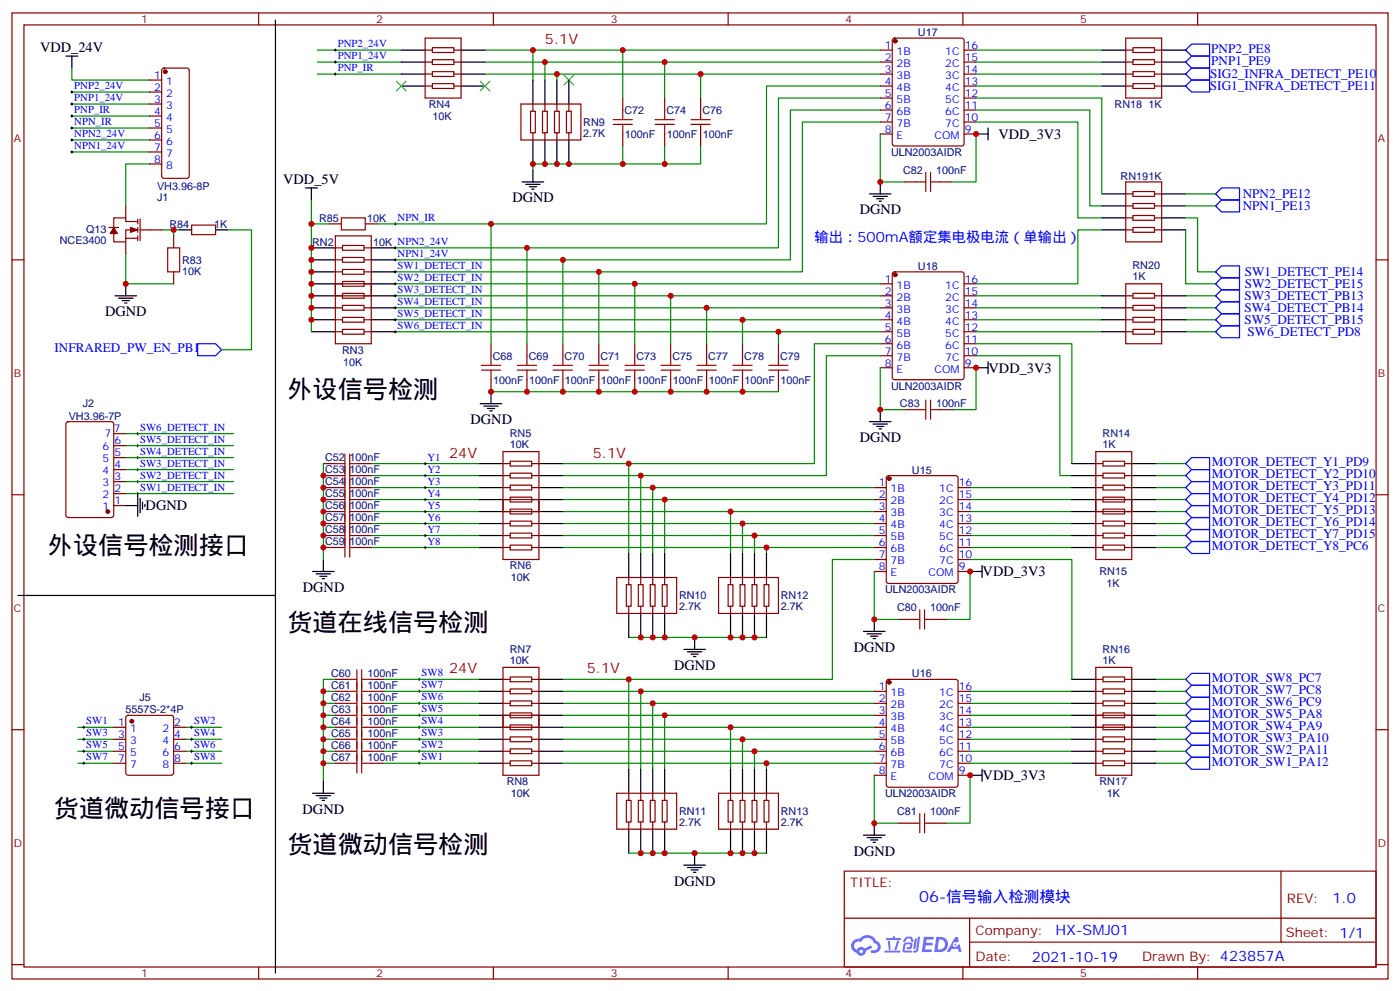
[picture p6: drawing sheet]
<svg xmlns="http://www.w3.org/2000/svg" width="412mm" height="292mm" viewBox="0 0 412 292" stroke-linecap="round" stroke-linejoin="round" font-family="sans-serif">
<g fill="none" stroke="#870000" stroke-width=".35">
<path d="M3.5 3.8h405.4v284.3h-405.4zM7.1 7.3h398.2v277.3h-398.2zM76.2 3.8v3.5M145.3 3.8v3.5M214.5 3.8v3.5M283.6 3.8v3.5M352.8 3.8v3.5M3.5 76.5h3.6M405.3 76.5h3.6M3.5 145.6h3.6M405.3 145.6h3.6M3.5 214.8h3.6"/>
<path d="M405.3 214.8h3.6M248.7 256.4h156.6v28.2h-156.6zM377.3 256.4v20.9M248.7 270.2h156.5M285.6 277.3h119.6M285.6 270.2v14.2M3.5 283.9h3.6M76.2 284.6v3.5M145.3 284.6v3.5M214.5 284.6v3.5M283.6 284.6v3.5M352.8 284.6v3.5"/>
<path d="M405.3 283.9h3.6"/>
</g>
<g fill="#5487ff">
<path d="M272.1 275.7h2.6l.3 .2-.1 .6h-2l-.1 1h1.6l.4 .4-.4 .4h-1.7l-.2 1.1 1.8 .1 .3 .3-.2 .4h-2.9z"/>
<path d="M281.4 275.8h.7l.4 1.3-.7 .3a.74 .74 0 0 0-1.1 .3 .74 .74 0 0 0 .5 1.1 .74 .74 0 0 0 .9-.7l.5-.3 .7 2.4h-.9l-.2-1h-1.9l-.5 1h-.9z"/>
<path d="M269.5 276.2h.6l-.4 2.9a.31 .31 0 0 1-.3 .3 .31 .31 0 0 1-.3-.3z"/>
<path d="M270.4 275.7h.6l-.5 4a.89 .89 0 0 1-.7 .7 .89 .89 0 0 1-.9-.3l1-.5z"/>
<path d="M266.8 275.9l.6-.2 1.2 .1 .5 1.3-.6 .1-.4-.9-1 .1a.95 .95 0 0 1-1 .8l-.1-.2z"/>
<path d="M266.4 277.6l1.8-.2a1.04 1.04 0 0 1 .6 1.1 1.04 1.04 0 0 1-.8 .9h-.7a.29 .29 0 0 1-.3-.4 .29 .29 0 0 1 .3-.2h.7l.2-.8h-1.4l-.4 1.8h1.9a.29 .29 0 0 1 .3 .3 .29 .29 0 0 1-.3 .3h-2l-.4-.3 .2-2.1z"/>
<path d="M260.5 279.8h4.4a.3 .3 0 0 1 .3 .3 .3 .3 0 0 1-.3 .3h-4.3z"/>
<path d="M264.3 276.9h.6l-.5 1.6a1.02 1.02 0 0 1-.7 1.2l-.2-.3z"/>
<path d="M261.5 276.9h.6l.3 2.4-.3 .3-.3-.2z"/>
<path d="M261.1 276.1h1.9l.2-.5h.5l-.1 .5h1.5a.29 .29 0 0 1 .3 .3 .29 .29 0 0 1-.3 .3h-3.9z"/>
<path d="M275.8 275.7l-.6 4.5h1.4a2.27 2.27 0 0 0 2.7-2.3 2.27 2.27 0 0 0-2.7-2.2zM276.6 276.5a1.5 1.5 0 0 1 1.8 1.6 1.5 1.5 0 0 1-1.9 1.3h-.3z"/>
<path d="M251.4 276.9a2.09 2.09 0 0 0 1 3.5 1.37 1.37 0 0 0 1.5 .9 1.37 1.37 0 0 0 1.1-1.4l2-1-.5-.7-1.8 1a1.4 1.4 0 0 0-2.3 .4 1.32 1.32 0 0 1-.6-1.9 1.32 1.32 0 0 1 1.9-.4 2.02 2.02 0 0 1 2-1.3 2.02 2.02 0 0 1 1.8 1.6 1.09 1.09 0 0 1 1.1 1.4 1.09 1.09 0 0 1-1.6 .7 .41 .41 0 0 0-.5 .3 .41 .41 0 0 0 .4 .5 1.89 1.89 0 0 0 2.4-1.2 1.89 1.89 0 0 0-1.2-2.4 2.98 2.98 0 0 0-5-.6l-1 .1zM253.2 280a.52 .52 0 0 1 1 0 .52 .52 0 0 1-1 0z"/>
<circle cx="281.4" cy="278" r=".28"/>
</g>
<g fill="none" stroke="#00f" stroke-width=".35">
<path d="M349.2 14.7l1.8-1.7h5.3v3.5h-5.3zM349.2 18.3l1.8-1.8h5.3v3.5h-5.3zM349.2 21.8l1.8-1.8h5.3v3.6h-5.3zM349.2 25.3l1.8-1.7h5.3v3.5h-5.3zM358.1 57.1l1.7-1.8h5.3v3.5h-5.3zM358.1 60.6l1.7-1.8h5.3v3.6h-5.3zM358.1 80l1.7-1.8h5.3v3.6h-5.3zM358.1 83.5l1.7-1.7h5.3v3.5h-5.3zM358.1 87.1l1.7-1.8h5.3v3.5h-5.3zM358.1 90.6l1.7-1.8h5.3v3.6h-5.3zM358.1 94.1l1.7-1.7h5.3v3.5h-5.3zM358.1 97.6l1.7-1.7h5.3v3.5h-5.3z"/>
<path d="M58.2 101.2h5.3l1.8 1.7-1.8 1.8h-5.3zM349.2 136.5l1.8-1.8h5.3v3.5h-5.3zM349.2 140l1.8-1.8h5.3v3.5h-5.3zM349.2 143.5l1.8-1.8h5.3v3.6h-5.3zM349.2 147l1.8-1.7h5.3v3.5h-5.3zM349.2 150.6l1.8-1.8h5.3v3.5h-5.3zM349.2 154.1l1.8-1.8h5.3v3.6h-5.3zM349.2 157.6l1.8-1.7h5.3v3.5h-5.3zM349.2 161.1l1.8-1.7h5.3v3.5h-5.3zM349.2 200l1.8-1.8h5.3v3.5h-5.3zM349.2 217.6l1.8-1.8h5.3v3.6h-5.3zM349.2 214.1l1.8-1.8h5.3v3.5h-5.3z"/>
<path d="M349.2 210.5l1.8-1.7h5.3v3.5h-5.3zM349.2 207l1.8-1.8h5.3v3.6h-5.3zM349.2 203.5l1.8-1.8h5.3v3.5h-5.3zM349.2 224.6l1.8-1.7h5.3v3.5h-5.3zM349.2 221.1l1.8-1.7h5.3v3.5h-5.3z"/>
</g>
<g fill="none" stroke="#008700" stroke-width=".35">
<path d="M93.5 18.3h24.7M93.5 14.7h24.7M142.9 18.3h116.4M142.9 14.7h116.4M157 14.7v8.9M160.5 18.3v5.3M183.4 14.7v14.2M195.8 18.3v10.6M287.5 18.3h37.1M287.5 14.7h37.1M21.2 20v3.6h22.9M21.2 30.6h22.9"/>
<path d="M21.2 27.1h22.9M21.2 34.1h22.9M21.2 37.7h22.9M93.5 21.8h24.7M142.9 21.8h116.4M164 21.8v1.8M206.4 21.8v7.1M259.3 39.4v14.2h7M259.3 35.9h-22.9v44.1h-120M259.3 32.4h-26.5v44.1h-116.4M259.3 28.9h-30v44.1h-112.9M259.3 25.3h-33.5v40.6h-114.7"/>
<path d="M287.5 39.4v14.2h-7M287.5 32.4h33.5v28.2h3.6M287.5 35.9h30v28.2h7.1M287.5 28.9h37.1v28.2M287.5 25.3h37.1M287.5 21.8h37.1M21.2 44.7h22.9M21.2 41.2h22.9M44.1 48.3h-7.1v12.3M91.7 58.8v38.8M183.4 43v5.3h-26.4v1.7M195.8 43v5.3h-12.4"/>
<path d="M206.4 43v5.3h-10.6M349.2 57.1h8.9M37 74.7v8.8h14.2M47.6 67.7h5.3M51.2 67.7v1.7M67 67.7h7.1v35.2h-8.8M91.7 65.9h5.3M144.6 65.9v35.3M155.2 73v28.2M165.8 76.5v24.7M324.6 67.7h-7.1v15.8h-30M349.2 67.7v15.8h8.9"/>
<path d="M349.2 64.1h3.6v15.9h5.3M349.2 60.6h8.9M116.4 87.1h142.9M116.4 90.6h142.9M116.4 94.1h142.9M116.4 97.6h142.9M116.4 83.5h142.9M176.4 80v21.2M187 83.5v17.7M197.6 87.1v14.1M208.1 90.6v10.6M218.7 94.1v7.1"/>
<path d="M229.3 97.6v3.6M287.5 87.1h37.1M287.5 90.6h37.1M287.5 94.1h37.1M287.5 97.6h37.1M349.2 87.1h8.9M349.2 90.6h8.9M349.2 94.1h8.9M349.2 97.6h8.9M144.6 115.3h84.7M259.3 108.2v12.4h7M259.3 104.7h-15.9v35.3h-77.6"/>
<path d="M259.3 101.2h-19.4v35.3h-74.1M287.5 108.2v12.4h-7M287.5 101.2h28.2v35.3M287.5 104.7h24.7v35.3h3.5M37 127.6h31.8M37 131.2h31.8M37 134.7h31.8M37 138.2h31.8M95.2 136.5v28.2M109.4 136.5h31.7M109.4 140h31.7M185.2 136.5v26.4"/>
<path d="M188.7 140v22.9M340.4 136.5h8.8M340.4 140h8.8M37 141.7h31.8M37 145.3h31.8M109.4 157.6h31.7M109.4 154.1h31.7M109.4 150.6h31.7M109.4 147h31.7M109.4 143.5h31.7M165.8 157.6h91.7M165.8 154.1h91.7"/>
<path d="M165.8 150.6h91.7M165.8 147h91.7M165.8 143.5h91.7M192.3 143.5v19.4M195.8 147v15.9M215.2 150.6v12.3M218.7 154.1v8.8M222.2 157.6v5.3M285.8 157.6h29.9M285.8 154.1h29.9M285.8 150.6h29.9M285.8 147h29.9"/>
<path d="M285.8 143.5h29.9M340.4 157.6h8.8M340.4 154.1h8.8M340.4 150.6h8.8M340.4 147h8.8M340.4 143.5h8.8M109.4 161.1h31.7M165.8 161.1h91.7M225.8 161.1v1.8M257.5 168.2v14.1h7.1M257.5 164.7h-12.3v35.3h-79.4M285.8 168.2v14.1h-7.1"/>
<path d="M285.8 164.7h29.9v35.3M285.8 161.1h29.9M340.4 161.1h8.8M98.8 200h-3.6v3.5M112.9 200h28.2M185.2 200v26.4M185.2 187.6h40.6M340.4 200h8.8M22.9 214.1h10.6M22.9 217.6h10.6M54.7 214.1h10.6M54.7 217.6h10.6"/>
<path d="M98.8 203.5h-3.6v3.5M98.8 207h-3.6v3.5M98.8 210.5h-3.6v3.6M98.8 214.1h-3.6v3.5M98.8 217.6h-3.6v3.5M112.9 214.1h28.2M112.9 217.6h28.2M112.9 210.5h28.2M112.9 207h28.2M112.9 203.5h28.2M165.8 214.1h91.7M165.8 217.6h91.7"/>
<path d="M165.8 210.5h91.7M165.8 207h91.7M165.8 203.5h91.7M188.7 203.5v22.9M192.3 207v19.4M195.8 210.5v15.9M215.2 214.1v12.3M218.7 217.6v8.8M285.8 214.1h29.9M285.8 217.6h29.9M285.8 210.5h29.9M285.8 207h29.9"/>
<path d="M285.8 203.5h29.9M340.4 214.1h8.8M340.4 217.6h8.8M340.4 210.5h8.8M340.4 207h8.8M340.4 203.5h8.8M22.9 221.1h10.6M22.9 224.6h10.6M54.7 221.1h10.6M54.7 224.6h10.6M98.8 221.1h-3.6v3.5M98.8 224.6h-3.6v5.3"/>
<path d="M112.9 221.1h28.2M112.9 224.6h28.2M165.8 221.1h91.7M165.8 224.6h91.7M222.2 221.1v5.3M225.8 224.6v1.8M257.5 228.2v14.1h7.1M285.8 228.2v14.1h-7.1M285.8 221.1h29.9M285.8 224.6h29.9M340.4 221.1h8.8M340.4 224.6h8.8"/>
<path d="M185.2 251.1h40.6"/>
</g>
<g fill="none" stroke="#000" stroke-width=".35">
<path d="M19.4 16.5h3.5M21.2 16.5v3.5M81.1 5.9v169.4h-75.8M118.2 18.3h7M118.2 14.7h7M135.8 18.3h7.1M135.8 14.7h7.1M324.6 18.3h7M324.6 14.7h7M342.2 18.3h7M342.2 14.7h7M118.2 25.3h7"/>
<path d="M118.2 21.8h7M135.8 25.3h7.1M135.8 21.8h7.1M157 23.6v7M160.5 23.6v7M164 23.6v7M167.6 23.6v7M287.5 39.4h3.5M291 37.7v3.5M324.6 25.3h7M324.6 21.8h7M342.2 25.3h7"/>
<path d="M342.2 21.8h7M90 55.3h3.5M91.7 55.3v3.5M153.8 53.6h6.4M154.9 54.3h4.2M155.9 55h2.1M156.6 55.7h.7M157 41.2v7.1M157 50v3.6M160.5 41.2v7.1M164 41.2v7.1M167.6 41.2v7.1"/>
<path d="M256.1 57.1h6.4M257.2 57.8h4.2M258.2 58.5h2.1M258.9 59.2h.7M259.3 53.6v3.5M324.6 57.1h7M342.2 57.1h7M52.9 67.7h3.5M63.5 67.7h3.5M91.7 76.5h7.1M91.7 73h7.1M109.4 76.5h7"/>
<path d="M109.4 73h7M324.6 67.7h7M324.6 64.1h7M324.6 60.6h7M342.2 67.7h7M342.2 64.1h7M342.2 60.6h7M33.9 87.1h6.3M34.9 87.8h4.3M36 88.5h2.1M36.7 89.2h.7M37 83.5v3.6"/>
<path d="M91.7 87.1h7.1M91.7 97.6h7.1M91.7 94.1h7.1M91.7 90.6h7.1M91.7 83.5h7.1M91.7 80h7.1M109.4 87.1h7M109.4 97.6h7M109.4 94.1h7M109.4 90.6h7M109.4 83.5h7M109.4 80h7"/>
<path d="M324.6 87.1h7M324.6 97.6h7M324.6 94.1h7M324.6 90.6h7M342.2 87.1h7M342.2 97.6h7M342.2 94.1h7M342.2 90.6h7M141.5 118.8h6.3M142.5 119.5h4.3M144.6 115.3v3.5M287.5 108.2h3.5"/>
<path d="M291 106.5v3.5M141.1 140h7.1M141.1 136.5h7.1M143.6 120.2h2.1M144.3 120.9h.7M158.7 140h7.1M158.7 136.5h7.1M256.1 124.1h6.4M257.2 124.8h4.2M258.2 125.5h2.1M258.9 126.2h.7M259.3 120.6v3.5"/>
<path d="M315.7 140h7.1M315.7 136.5h7.1M333.4 140h7M333.4 136.5h7M37 148.8h3.6M40.6 145.6v6.4M41.3 146.7v4.2M42 147.7v2.2M42.7 148.4v.8M141.1 157.6h7.1M141.1 154.1h7.1M141.1 150.6h7.1"/>
<path d="M141.1 147h7.1M141.1 143.5h7.1M158.7 157.6h7.1M158.7 154.1h7.1M158.7 150.6h7.1M158.7 147h7.1M158.7 143.5h7.1M315.7 157.6h7.1M315.7 154.1h7.1M315.7 150.6h7.1M315.7 147h7.1M315.7 143.5h7.1"/>
<path d="M333.4 157.6h7M333.4 154.1h7M333.4 150.6h7M333.4 147h7M333.4 143.5h7M81.1 175.3v111.1M92.1 168.2h6.3M93.1 168.9h4.3M94.2 169.6h2.1M94.9 170.3h.7M95.2 164.7v3.5M141.1 161.1h7.1"/>
<path d="M158.7 161.1h7.1M185.2 162.9v7.1M188.7 162.9v7.1M192.3 162.9v7.1M195.8 162.9v7.1M215.2 162.9v7.1M218.7 162.9v7.1M222.2 162.9v7.1M225.8 162.9v7.1M285.8 168.2h3.5M289.3 166.4v3.6M315.7 161.1h7.1"/>
<path d="M333.4 161.1h7M141.1 200h7.1M158.7 200h7.1M185.2 180.6v7M188.7 180.6v7M192.3 180.6v7M195.8 180.6v7M201.4 191.1h6.4M202.5 191.8h4.2M203.6 192.5h2.1M204.3 193.3h.7M204.6 187.6v3.5"/>
<path d="M215.2 180.6v7M218.7 180.6v7M222.2 180.6v7M225.8 180.6v7M254.4 185.8h6.3M255.4 186.5h4.2M256.5 187.3h2.1M257.2 188h.7M257.5 182.3v3.5M315.7 200h7.1M333.4 200h7M141.1 217.6h7.1"/>
<path d="M141.1 214.1h7.1M141.1 210.5h7.1M141.1 207h7.1M141.1 203.5h7.1M158.7 217.6h7.1M158.7 214.1h7.1M158.7 210.5h7.1M158.7 207h7.1M158.7 203.5h7.1M315.7 217.6h7.1M315.7 214.1h7.1M315.7 210.5h7.1"/>
<path d="M315.7 207h7.1M315.7 203.5h7.1M333.4 217.6h7M333.4 214.1h7M333.4 210.5h7M333.4 207h7M333.4 203.5h7M92.1 233.5h6.3M93.1 234.2h4.3M94.2 234.9h2.1M94.9 235.6h.7M95.2 229.9v3.6"/>
<path d="M141.1 224.6h7.1M141.1 221.1h7.1M158.7 224.6h7.1M158.7 221.1h7.1M185.2 226.4v7.1M188.7 226.4v7.1M192.3 226.4v7.1M195.8 226.4v7.1M215.2 226.4v7.1M218.7 226.4v7.1M222.2 226.4v7.1M225.8 226.4v7.1"/>
<path d="M285.8 228.2h3.5M289.3 226.4v3.5M315.7 224.6h7.1M315.7 221.1h7.1M333.4 224.6h7M333.4 221.1h7M185.2 244.1v7M188.7 244.1v7M192.3 244.1v7M195.8 244.1v7M201.4 254.6h6.4M202.5 255.3h4.2"/>
<path d="M203.6 256h2.1M204.3 256.8h.7M204.6 251.1v3.5M215.2 244.1v7M218.7 244.1v7M222.2 244.1v7M225.8 244.1v7M254.4 245.8h6.3M255.4 246.5h4.2M256.5 247.2h2.1M257.2 247.9h.7M257.5 242.3v3.5"/>
</g>
<g fill="#870000" stroke="#870000" stroke-width=".35">
<path d="M38.5 67l2.1 .7-2.1 .7z"/>
<path d="M33.5 67l1.1 1.7h-2.1z"/>
<circle cx="38.8" cy="212.3" r=".53"/>
<circle cx="263.7" cy="80.9" r=".53"/>
<circle cx="31.7" cy="150.6" r=".53"/>
<circle cx="261.9" cy="200.8" r=".53"/>
<circle cx="261.9" cy="140.9" r=".53"/>
<circle cx="263.7" cy="12.1" r=".53"/>
<circle cx="48.7" cy="21.1" r=".53"/>
</g>
<g fill="none" stroke="#870000" stroke-width=".35">
<path d="M125.2 14.7h2.2M125.2 18.3h2.2M125.2 11.2h10.6v17.7h-10.6zM127.4 17.6h6.3v1.4h-6.3zM127.4 14h6.3v1.5h-6.3zM133.7 14.7h2.1M133.7 18.3h2.1M259.3 14.7h3.5M259.3 18.3h3.5M263.1 11.4l.4-.2h19.8l.6 .4 .1 30.7-.5 .6-20 .1-.6-.5-.1-30.6zM284 14.7h3.5M284 18.3h3.5"/>
<path d="M331.6 14.7h2.1M331.6 18.3h2.1M331.6 11.2h10.6v17.7h-10.6zM333.7 17.6h6.4v1.4h-6.4zM333.7 14h6.4v1.5h-6.4zM340.1 14.7h2.1M340.1 18.3h2.1M44.1 23.6h3.5M44.1 27.1h3.5M44.1 30.6h3.5M44.1 34.1h3.5M44.1 37.7h3.5"/>
<path d="M47.9 20.2l.4-.2h6.7l.7 .5v31.3l-.2 .5-.5 .2h-6.7l-.5-.2-.2-.5v-31.1zM125.2 21.8h2.2M125.2 25.3h2.2M127.4 24.6h6.3v1.4h-6.3zM127.4 21.1h6.3v1.4h-6.3zM133.7 21.8h2.1M133.7 25.3h2.1M153.5 30.6h17.6v10.6h-17.6zM156.3 32.7h1.4v6.4h-1.4zM157 30.6v2.1M157 39.1v2.1M159.8 32.7h1.4v6.4h-1.4z"/>
<path d="M160.5 30.6v2.1M160.5 39.1v2.1M163.3 32.7h1.4v6.4h-1.4zM164 30.6v2.1M164 39.1v2.1M166.9 32.7h1.4v6.4h-1.4zM167.6 30.6v2.1M167.6 39.1v2.1M183.4 28.9v3.5M183.4 39.4v3.6M195.8 28.9v3.5M195.8 39.4v3.6"/>
<path d="M206.4 28.9v3.5M206.4 39.4v3.6M259.3 21.8h3.5M259.3 25.3h3.5M259.3 28.9h3.5M259.3 32.4h3.5M259.3 35.9h3.5M259.3 39.4h3.5M284 21.8h3.5M284 25.3h3.5M284 28.9h3.5M284 32.4h3.5"/>
<path d="M284 35.9h3.5M284 39.4h3.5M331.6 21.8h2.1M331.6 25.3h2.1M333.7 24.6h6.4v1.4h-6.4zM333.7 21.1h6.4v1.4h-6.4zM340.1 21.8h2.1M340.1 25.3h2.1M44.1 41.2h3.5M44.1 44.7h3.5M44.1 48.3h3.5M266.3 53.6h3.6"/>
<path d="M276.9 53.6h3.6M331.6 53.6h10.6v17.6h-10.6zM331.6 57.1h2.1M333.7 59.9h6.4v1.4h-6.4zM333.7 56.4h6.4v1.4h-6.4zM340.1 57.1h2.1M32.1 67h2.8M37 70.1h3.6M37 60.6v3.5M37 71.2v3.5M40.6 65.2h-3.6v-1.1h-3.5v2.9M40.6 67.7h-3.6v3.5h-3.5v-2.5"/>
<path d="M40.6 64.5v1.4M40.6 67v1.4M40.6 69.4v1.4M41.3 64.5v6.3M41.3 67.7h6.3M51.2 69.4v3.6M56.4 66.3h7.1v2.8h-7.1zM97 65.9h3.5M98.8 69.4h10.6v31.8h-10.6zM98.8 73h2.1M98.8 76.5h2.1M100.9 79.3h6.3v1.4h-6.3z"/>
<path d="M100.9 75.8h6.3v1.4h-6.3zM100.9 72.2h6.3v1.5h-6.3zM107.2 73h2.2M107.2 76.5h2.2M107.6 65.9h3.5M331.6 67.7h2.1M331.6 60.6h2.1M331.6 64.1h2.1M333.7 67h6.4v1.4h-6.4zM333.7 63.4h6.4v1.4h-6.4zM340.1 67.7h2.1M340.1 60.6h2.1"/>
<path d="M340.1 64.1h2.1M51.2 80v3.5M98.8 83.5h10.6M98.8 87.1h10.6M98.8 90.6h2.1M98.8 94.1h2.1M98.8 97.6h2.1M98.8 80h2.1M100.9 96.9h6.3v1.5h-6.3zM100.9 93.4h6.3v1.4h-6.3zM100.9 89.9h6.3v1.4h-6.3zM100.9 86.4h6.3v1.4h-6.3z"/>
<path d="M100.9 82.8h6.3v1.4h-6.3zM107.2 90.6h2.2M107.2 94.1h2.2M107.2 97.6h2.2M107.2 80h2.2M259.3 83.5h3.5M259.3 87.1h3.5M259.3 90.6h3.5M259.3 94.1h3.5M259.3 97.6h3.5M263.1 80.2l.4-.2h19.8l.6 .4 .1 30.7-.5 .6-20 .1-.6-.5-.1-30.6zM284 83.5h3.5"/>
<path d="M284 87.1h3.5M284 90.6h3.5M284 94.1h3.5M284 97.6h3.5M331.6 83.5h10.6v17.7h-10.6zM331.6 87.1h2.1M331.6 90.6h2.1M331.6 94.1h2.1M331.6 97.6h2.1M333.7 96.9h6.4v1.5h-6.4zM333.7 93.4h6.4v1.4h-6.4zM333.7 89.9h6.4v1.4h-6.4z"/>
<path d="M333.7 86.4h6.4v1.4h-6.4zM340.1 87.1h2.1M340.1 90.6h2.1M340.1 94.1h2.1M340.1 97.6h2.1M144.6 101.2v3.5M144.6 111.8v3.5M155.2 101.2v3.5M155.2 111.8v3.5M165.8 101.2v3.5M165.8 111.8v3.5M176.4 101.2v3.5"/>
<path d="M176.4 111.8v3.5M187 101.2v3.5M187 111.8v3.5M197.6 101.2v3.5M197.6 111.8v3.5M208.1 101.2v3.5M208.1 111.8v3.5M218.7 101.2v3.5M218.7 111.8v3.5M229.3 101.2v3.5M229.3 111.8v3.5M259.3 101.2h3.5"/>
<path d="M259.3 104.7h3.5M259.3 108.2h3.5M284 101.2h3.5M284 104.7h3.5M284 108.2h3.5M19.6 124.3l.5-.2h12.7l.7 .4v27.1l-.4 .7h-13l-.6-.4-.1-27.1zM33.5 138.2h3.5M33.5 134.7h3.5M33.5 131.2h3.5M33.5 127.6h3.5M95.2 136.5h3.6M95.2 140h3.6"/>
<path d="M105.8 136.5h3.6M105.8 140h3.6M148.2 132.9h10.5v31.8h-10.5zM148.2 136.5h2.1M148.2 140h2.1M150.3 139.3h6.3v1.4h-6.3zM150.3 135.7h6.3v1.5h-6.3zM156.6 136.5h2.1M156.6 140h2.1M266.3 120.6h3.6M276.9 120.6h3.6M322.8 132.9h10.6v31.8h-10.6z"/>
<path d="M322.8 136.5h2.1M322.8 140h2.1M324.9 139.3h6.4v1.4h-6.4zM324.9 135.7h6.4v1.5h-6.4zM331.3 136.5h2.1M331.3 140h2.1M33.5 148.8h3.5M33.5 145.3h3.5M33.5 141.7h3.5M95.2 143.5h3.6M95.2 147h3.6M95.2 150.6h3.6"/>
<path d="M95.2 154.1h3.6M95.2 157.6h3.6M105.8 143.5h3.6M105.8 147h3.6M105.8 150.6h3.6M105.8 154.1h3.6M105.8 157.6h3.6M148.2 143.5h2.1M148.2 147h10.5M148.2 150.6h10.5M148.2 154.1h2.1M148.2 157.6h2.1"/>
<path d="M150.3 156.9h6.3v1.4h-6.3zM150.3 153.4h6.3v1.4h-6.3zM150.3 149.9h6.3v1.4h-6.3zM150.3 146.3h6.3v1.4h-6.3zM150.3 142.8h6.3v1.4h-6.3zM156.6 143.5h2.1M156.6 154.1h2.1M156.6 157.6h2.1M257.5 143.5h3.6M257.5 147h3.6M257.5 150.6h3.6M257.5 154.1h3.6"/>
<path d="M257.5 157.6h3.6M261.3 140.2l.5-.2h19.7l.7 .4v30.6l-.4 .7h-20l-.7-.4v-30.6zM282.2 143.5h3.6M282.2 147h3.6M282.2 150.6h3.6M282.2 154.1h3.6M282.2 157.6h3.6M322.8 143.5h2.1M322.8 147h10.6M322.8 150.6h10.6M322.8 154.1h2.1M322.8 157.6h2.1"/>
<path d="M324.9 156.9h6.4v1.4h-6.4zM324.9 153.4h6.4v1.4h-6.4zM324.9 149.9h6.4v1.4h-6.4zM324.9 146.3h6.4v1.4h-6.4zM324.9 142.8h6.4v1.4h-6.4zM331.3 143.5h2.1M331.3 154.1h2.1M331.3 157.6h2.1M95.2 161.1h3.6M105.8 161.1h3.6M148.2 161.1h2.1M150.3 160.4h6.3v1.5h-6.3z"/>
<path d="M156.6 161.1h2.1M181.7 170h17.6v10.6h-17.6zM184.5 172.1h1.4v6.3h-1.4zM185.2 170v2.1M185.2 178.4v2.2M188 172.1h1.4v6.3h-1.4zM188.7 170v2.1M188.7 178.4v2.2M191.6 172.1h1.4v6.3h-1.4zM192.3 170v2.1M192.3 178.4v2.2M195.1 172.1h1.4v6.3h-1.4z"/>
<path d="M195.8 170v2.1M195.8 178.4v2.2M211.7 170h17.6v10.6h-17.6zM214.5 172.1h1.4v6.3h-1.4zM215.2 170v2.1M215.2 178.4v2.2M218 172.1h1.4v6.3h-1.4zM218.7 170v2.1M218.7 178.4v2.2M221.5 172.1h1.5v6.3h-1.5zM222.2 170v2.1M222.2 178.4v2.2"/>
<path d="M225.1 172.1h1.4v6.3h-1.4zM225.8 170v2.1M225.8 178.4v2.2M257.5 161.1h3.6M257.5 164.7h3.6M257.5 168.2h3.6M282.2 161.1h3.6M282.2 164.7h3.6M282.2 168.2h3.6M322.8 161.1h2.1M324.9 160.4h6.4v1.5h-6.4zM331.3 161.1h2.1"/>
<path d="M98.8 200h3.5M109.4 200h3.5M148.2 196.4h10.5v31.8h-10.5zM148.2 200h2.1M150.3 199.2h6.3v1.5h-6.3zM156.6 200h2.1M264.6 182.3h3.5M275.2 182.3h3.5M322.8 196.4h10.6v31.8h-10.6zM322.8 200h2.1M324.9 199.2h6.4v1.5h-6.4zM331.3 200h2.1"/>
<path d="M33.5 214.1h3.5M33.5 217.6h3.5M37.3 210.7l.4-.2h12.7l.5 .2 .3 .5v16.3l-.3 .5-.5 .2h-12.7l-.5-.3-.2-.4v-16.3zM51.2 214.1h3.5M51.2 217.6h3.5M98.8 214.1h3.5M98.8 217.6h3.5M98.8 203.5h3.5M98.8 207h3.5M98.8 210.5h3.5M109.4 214.1h3.5M109.4 217.6h3.5"/>
<path d="M109.4 203.5h3.5M109.4 207h3.5M109.4 210.5h3.5M148.2 214.1h10.5M148.2 217.6h2.1M148.2 203.5h2.1M148.2 207h2.1M148.2 210.5h10.5M150.3 216.9h6.3v1.4h-6.3zM150.3 213.4h6.3v1.4h-6.3zM150.3 209.8h6.3v1.4h-6.3zM150.3 206.3h6.3v1.4h-6.3z"/>
<path d="M150.3 202.8h6.3v1.4h-6.3zM156.6 217.6h2.1M156.6 203.5h2.1M156.6 207h2.1M257.5 214.1h3.6M257.5 217.6h3.6M257.5 203.5h3.6M257.5 207h3.6M257.5 210.5h3.6M261.3 200.2l.5-.2h19.7l.7 .4v30.6l-.4 .6-20 .1-.7-.5v-30.5zM282.2 214.1h3.6M282.2 217.6h3.6"/>
<path d="M282.2 203.5h3.6M282.2 207h3.6M282.2 210.5h3.6M322.8 214.1h10.6M322.8 217.6h2.1M322.8 203.5h2.1M322.8 207h2.1M322.8 210.5h10.6M324.9 216.9h6.4v1.4h-6.4zM324.9 213.4h6.4v1.4h-6.4zM324.9 209.8h6.4v1.4h-6.4zM324.9 206.3h6.4v1.4h-6.4z"/>
<path d="M324.9 202.8h6.4v1.4h-6.4zM331.3 217.6h2.1M331.3 203.5h2.1M331.3 207h2.1M33.5 221.1h3.5M33.5 224.6h3.5M51.2 221.1h3.5M51.2 224.6h3.5M98.8 221.1h3.5M98.8 224.6h3.5M109.4 221.1h3.5M109.4 224.6h3.5"/>
<path d="M148.2 221.1h2.1M148.2 224.6h2.1M150.3 223.9h6.3v1.5h-6.3zM150.3 220.4h6.3v1.4h-6.3zM156.6 221.1h2.1M156.6 224.6h2.1M181.7 233.5h17.6v10.6h-17.6zM184.5 235.6h1.4v6.3h-1.4zM185.2 233.5v2.1M188 235.6h1.4v6.3h-1.4zM188.7 233.5v2.1M191.6 235.6h1.4v6.3h-1.4z"/>
<path d="M192.3 233.5v2.1M195.1 235.6h1.4v6.3h-1.4zM195.8 233.5v2.1M211.7 233.5h17.6v10.6h-17.6zM214.5 235.6h1.4v6.3h-1.4zM215.2 233.5v2.1M218 235.6h1.4v6.3h-1.4zM218.7 233.5v2.1M221.5 235.6h1.5v6.3h-1.5zM222.2 233.5v2.1M225.1 235.6h1.4v6.3h-1.4zM225.8 233.5v2.1"/>
<path d="M257.5 221.1h3.6M257.5 224.6h3.6M257.5 228.2h3.6M282.2 221.1h3.6M282.2 224.6h3.6M282.2 228.2h3.6M322.8 221.1h2.1M322.8 224.6h2.1M324.9 223.9h6.4v1.5h-6.4zM324.9 220.4h6.4v1.4h-6.4zM331.3 221.1h2.1M331.3 224.6h2.1"/>
<path d="M185.2 241.9v2.2M188.7 241.9v2.2M192.3 241.9v2.2M195.8 241.9v2.2M215.2 241.9v2.2M218.7 241.9v2.2M222.2 241.9v2.2M225.8 241.9v2.2M264.6 242.3h3.5M275.2 242.3h3.5"/>
</g>
<g fill="none" stroke="#000" stroke-width=".29">
<path d="M98.4 18.3h.7M98.4 14.7h.7M98.8 14.4v.7M98.8 17.9v.7M20.8 30.6h.7M20.8 27.1h.7M20.8 34.1h.7M20.8 37.7h.7M21.2 26.7v.7M21.2 30.3v.7M21.2 33.8v.7M21.2 37.3v.7"/>
<path d="M98.4 21.8h.7M98.8 21.4v.8M20.8 41.2h.7M20.8 44.7h.7M21.2 40.9v.7M21.2 44.4v.7M116.1 65.9h.7M116.1 76.5h.7M116.1 73h.7M116.4 65.5v.8M116.4 72.6v.7M116.4 76.1v.7"/>
<path d="M116.4 79.7v.7M116.1 80h.7M116.1 83.5h.7M116.1 87.1h.7M116.1 90.6h.7M116.1 94.1h.7M116.1 97.6h.7M116.4 83.2v.7M116.4 86.7v.7M116.4 90.2v.7M116.4 93.8v.7M116.4 97.3v.7"/>
<path d="M40.2 127.6h.7M40.2 131.2h.7M40.2 134.7h.7M40.2 138.2h.7M40.6 127.3v.7M40.6 130.8v.7M40.6 134.3v.7M40.6 137.9v.7M124.9 136.5h.7M124.9 140h.7M125.2 136.1v.7M125.2 139.6v.7"/>
<path d="M40.2 141.7h.7M40.2 145.3h.7M40.6 141.4v.7M40.6 144.9v.7M124.9 143.5h.7M124.9 147h.7M124.9 150.6h.7M124.9 154.1h.7M124.9 157.6h.7M125.2 143.2v.7M125.2 146.7v.7M125.2 150.2v.7"/>
<path d="M125.2 153.7v.7M125.2 157.3v.7M124.9 161.1h.7M125.2 160.8v.7M123.1 200h.7M123.5 199.6v.7M24.3 214.1h.7M24.3 217.6h.7M24.7 213.7v.7M24.7 217.2v.7M56.1 214.1h.7M56.1 217.6h.7"/>
<path d="M56.4 213.7v.7M56.4 217.2v.7M123.1 214.1h.7M123.1 217.6h.7M123.1 210.5h.7M123.1 207h.7M123.1 203.5h.7M123.5 203.1v.7M123.5 206.7v.7M123.5 210.2v.7M123.5 213.7v.7M123.5 217.2v.7"/>
<path d="M24.3 221.1h.7M24.3 224.6h.7M24.7 220.8v.7M24.7 224.3v.7M56.1 221.1h.7M56.1 224.6h.7M56.4 220.8v.7M56.4 224.3v.7M123.1 221.1h.7M123.1 224.6h.7M123.5 220.8v.7M123.5 224.3v.7"/>
</g>
<g fill="none" stroke="#a10000" stroke-width=".35">
<path d="M180.6 35.2h5.7M180.6 36.6h5.7M183.4 32.4v2.8M183.4 36.6v2.8M193 35.2h5.6M193 36.6h5.6M195.8 32.4v2.8M195.8 36.6v2.8M203.6 35.2h5.6M203.6 36.6h5.6M206.4 32.4v2.8M206.4 36.6v2.8"/>
<path d="M269.9 53.6h2.8M272.7 50.7v5.7M274.1 50.7v5.7M274.1 53.6h2.8M49.4 73h3.5v7h-3.5zM100.5 64.1h7.1v3.6h-7.1zM141.8 107.5h5.7M141.8 108.9h5.7M144.6 104.7v2.8M144.6 108.9v2.9M152.4 107.5h5.6M152.4 108.9h5.6"/>
<path d="M155.2 104.7v2.8M155.2 108.9v2.9M163 107.5h5.6M163 108.9h5.6M165.8 104.7v2.8M165.8 108.9v2.9M173.6 107.5h5.6M173.6 108.9h5.6M176.4 104.7v2.8M176.4 108.9v2.9M184.1 107.5h5.7M184.1 108.9h5.7"/>
<path d="M187 104.7v2.8M187 108.9v2.9M194.7 107.5h5.7M194.7 108.9h5.7M197.6 104.7v2.8M197.6 108.9v2.9M205.3 107.5h5.7M205.3 108.9h5.7M208.1 104.7v2.8M208.1 108.9v2.9M215.9 107.5h5.6M215.9 108.9h5.6"/>
<path d="M218.7 104.7v2.8M218.7 108.9v2.9M226.5 107.5h5.6M226.5 108.9h5.6M229.3 104.7v2.8M229.3 108.9v2.9M272.7 117.8v5.6M274.1 117.8v5.6M98.8 136.5h2.8M98.8 140h2.8M101.6 133.6v30.4M103 136.5h2.8"/>
<path d="M103 133.6v30.4M103 140h2.8M269.9 120.6h2.8M274.1 120.6h2.8M98.8 143.5h2.8M98.8 147h2.8M98.8 150.6h2.8M98.8 154.1h2.8M98.8 157.6h2.8M103 143.5h2.8M103 147h2.8M103 150.6h2.8"/>
<path d="M103 154.1h2.8M103 157.6h2.8M98.8 161.1h2.8M103 161.1h2.8M270.9 179.5v5.6M272.3 179.5v5.6M102.3 200h2.8M105.1 197.1v30.4M106.5 197.1v30.4M106.5 200h2.9M268.1 182.3h2.8M272.3 182.3h2.9"/>
<path d="M102.3 203.5h2.8M102.3 207h2.8M102.3 210.5h2.8M102.3 214.1h2.8M102.3 217.6h2.8M106.5 203.5h2.9M106.5 207h2.9M106.5 210.5h2.9M106.5 214.1h2.9M106.5 217.6h2.9M102.3 221.1h2.8M102.3 224.6h2.8"/>
<path d="M106.5 221.1h2.9M106.5 224.6h2.9M270.9 239.5v5.6M272.3 239.5v5.6M268.1 242.3h2.8M272.3 242.3h2.9"/>
</g>
<path d="M116.8 23.9l2.8 2.8M119.6 23.9l-2.8 2.8M141.5 23.9l2.8 2.8M144.3 23.9l-2.8 2.8M166.2 22.2l2.8 2.8M169 22.2l-2.8 2.8" fill="none" stroke="#3c3" stroke-width=".35"/>
<g fill="#c00">
<circle cx="51.2" cy="67.7" r=".88"/>
<circle cx="37" cy="83.5" r=".88"/>
<circle cx="287.5" cy="108.2" r=".88"/>
<circle cx="257.5" cy="242.3" r=".88"/>
<circle cx="285.8" cy="168.2" r=".88"/>
<circle cx="257.5" cy="182.3" r=".88"/>
<circle cx="285.8" cy="228.2" r=".88"/>
<circle cx="259.3" cy="120.6" r=".88"/>
<circle cx="287.5" cy="39.4" r=".88"/>
<circle cx="95.3" cy="203.5" r=".88"/>
<circle cx="95.3" cy="207" r=".88"/>
<circle cx="95.3" cy="210.5" r=".88"/>
<circle cx="95.3" cy="214.1" r=".88"/>
<circle cx="95.3" cy="217.6" r=".88"/>
<circle cx="95.3" cy="221.1" r=".88"/>
<circle cx="95.3" cy="224.6" r=".88"/>
<circle cx="91.7" cy="87.1" r=".88"/>
<circle cx="91.7" cy="90.6" r=".88"/>
<circle cx="91.7" cy="94.1" r=".88"/>
<circle cx="218.7" cy="94.1" r=".88"/>
<circle cx="208.1" cy="90.6" r=".88"/>
<circle cx="197.6" cy="87.1" r=".88"/>
<circle cx="176.4" cy="80" r=".88"/>
<circle cx="91.7" cy="65.9" r=".88"/>
<circle cx="197.6" cy="115.3" r=".88"/>
<circle cx="208.1" cy="115.3" r=".88"/>
<circle cx="218.7" cy="115.3" r=".88"/>
<circle cx="95.3" cy="140" r=".88"/>
<circle cx="95.3" cy="143.5" r=".88"/>
<circle cx="95.3" cy="147" r=".88"/>
<circle cx="95.3" cy="150.6" r=".88"/>
<circle cx="95.3" cy="154.1" r=".88"/>
<circle cx="95.3" cy="157.6" r=".88"/>
<circle cx="95.3" cy="161.1" r=".88"/>
<circle cx="91.7" cy="73" r=".88"/>
<circle cx="91.7" cy="76.5" r=".88"/>
<circle cx="91.7" cy="80" r=".88"/>
<circle cx="91.7" cy="83.5" r=".88"/>
<circle cx="187" cy="115.3" r=".88"/>
<circle cx="187" cy="83.5" r=".88"/>
<circle cx="229.3" cy="97.6" r=".88"/>
<circle cx="185.2" cy="136.5" r=".88"/>
<circle cx="188.7" cy="140" r=".88"/>
<circle cx="192.3" cy="143.5" r=".88"/>
<circle cx="195.8" cy="147" r=".88"/>
<circle cx="215.2" cy="150.6" r=".88"/>
<circle cx="218.7" cy="154.1" r=".88"/>
<circle cx="222.3" cy="157.6" r=".88"/>
<circle cx="225.8" cy="161.1" r=".88"/>
<circle cx="188.7" cy="187.6" r=".88"/>
<circle cx="192.3" cy="187.6" r=".88"/>
<circle cx="195.8" cy="187.6" r=".88"/>
<circle cx="204.6" cy="187.6" r=".88"/>
<circle cx="222.3" cy="251.1" r=".88"/>
<circle cx="218.7" cy="251.1" r=".88"/>
<circle cx="215.2" cy="251.1" r=".88"/>
<circle cx="195.8" cy="251.1" r=".88"/>
<circle cx="192.3" cy="251.1" r=".88"/>
<circle cx="188.7" cy="251.1" r=".88"/>
<circle cx="225.8" cy="224.6" r=".88"/>
<circle cx="222.3" cy="221.1" r=".88"/>
<circle cx="218.7" cy="217.6" r=".88"/>
<circle cx="215.2" cy="214.1" r=".88"/>
<circle cx="195.8" cy="210.5" r=".88"/>
<circle cx="192.3" cy="207" r=".88"/>
<circle cx="188.7" cy="203.5" r=".88"/>
<circle cx="185.2" cy="200" r=".88"/>
<circle cx="157" cy="14.7" r=".88"/>
<circle cx="160.5" cy="18.3" r=".88"/>
<circle cx="160.5" cy="48.3" r=".88"/>
<circle cx="164" cy="48.3" r=".88"/>
<circle cx="157" cy="48.3" r=".88"/>
<circle cx="155.2" cy="73" r=".88"/>
<circle cx="165.8" cy="76.5" r=".88"/>
<circle cx="183.4" cy="14.7" r=".88"/>
<circle cx="195.8" cy="18.3" r=".88"/>
<circle cx="167.6" cy="48.3" r=".88"/>
<circle cx="183.4" cy="48.3" r=".88"/>
<circle cx="195.8" cy="48.3" r=".88"/>
<circle cx="144.6" cy="115.3" r=".88"/>
<circle cx="176.4" cy="115.3" r=".88"/>
<circle cx="165.8" cy="115.3" r=".88"/>
<circle cx="155.2" cy="115.3" r=".88"/>
<circle cx="144.6" cy="65.9" r=".88"/>
<circle cx="259.3" cy="53.6" r=".88"/>
<circle cx="164" cy="21.8" r=".88"/>
<circle cx="206.4" cy="21.8" r=".88"/>
<circle cx="215.2" cy="187.6" r=".88"/>
<circle cx="218.7" cy="187.6" r=".88"/>
<circle cx="222.3" cy="187.6" r=".88"/>
<circle cx="204.6" cy="251.1" r=".88"/>
</g>
<g font-size="7.4">
<text x="84.7" y="117.1">外设信号检测</text>
<text x="14.1" y="162.9">外设信号检测接口</text>
<text x="84.7" y="185.8">货道在线信号检测</text>
<text x="15.9" y="240.5">货道微动信号接口</text>
<text x="84.7" y="251.1">货道微动信号检测</text>
</g>
<text font-size="4.6" fill="#00f" x="270.8" y="265.4">06-信号输入检测模块</text>
<g font-size="4.2">
<text x="11.8" y="15.5">VDD_24V</text>
<text x="294.1" y="40.9">VDD_3V3</text>
<text x="83.4" y="54.3">VDD_5V</text>
<text x="151" y="59.5">DGND</text>
<text x="253.3" y="63.1">DGND</text>
<text x="31" y="93.1">DGND</text>
<text x="291.2" y="109.6">VDD_3V3</text>
<text x="138.6" y="124.8">DGND</text>
<text x="253.3" y="130.1">DGND</text>
<text x="42.9" y="150.2">DGND</text>
<text x="289.5" y="169.6">VDD_3V3</text>
<text x="89.2" y="174.2">DGND</text>
<text x="251.5" y="191.8">DGND</text>
<text x="198.6" y="197.1">DGND</text>
<text x="289.5" y="229.6">VDD_3V3</text>
<text x="89.1" y="239.5">DGND</text>
<text x="251.5" y="251.8">DGND</text>
<text x="198.6" y="260.6">DGND</text>
</g>
<g font-size="4.2" fill="#c00">
<text x="160.5" y="13">5.1V</text>
<text x="132.3" y="134.7">24V</text>
<text x="174.6" y="134.7">5.1V</text>
<text x="132.3" y="198.2">24V</text>
<text x="172.9" y="198.2">5.1V</text>
</g>
<g font-size="4.2" fill="#00f">
<text x="239.9" y="71.2">输出：500mA额定集电极电流（单输出）</text>
<text x="392.5" y="265.7">1.0</text>
<text x="310.9" y="275.2">HX-SMJ01</text>
<text x="304" y="283">2021-10-19</text>
</g>
<g font-size="3.9" fill="#00f">
<text x="356.8" y="15.6">PNP2_PE8</text>
<text x="356.5" y="23">SIG2_INFRA_DETECT_PE10</text>
<text x="356.8" y="19.1">PNP1_PE9</text>
<text x="356.4" y="26.5">SIG1_INFRA_DETECT_PE11</text>
<text x="366.1" y="58.4">NPN2_PE12</text>
<text x="366.1" y="61.9">NPN1_PE13</text>
<text x="366.7" y="81.3">SW1_DETECT_PE14</text>
<text x="366.6" y="88.4">SW3_DETECT_PB13</text>
<text x="366.7" y="84.8">SW2_DETECT_PE15</text>
<text x="366.6" y="91.9">SW4_DETECT_PB14</text>
<text x="366.6" y="95.4">SW5_DETECT_PB15</text>
<text x="367.4" y="99">SW6_DETECT_PD8</text>
<text x="16.1" y="103.7">INFRARED_PW_EN_PB1</text>
<text x="357" y="137.2">MOTOR_DETECT_Y1_PD9</text>
<text x="357" y="140.8">MOTOR_DETECT_Y2_PD10</text>
<text x="357" y="144.3">MOTOR_DETECT_Y3_PD11</text>
<text x="357" y="147.8">MOTOR_DETECT_Y4_PD12</text>
<text x="357" y="151.3">MOTOR_DETECT_Y5_PD13</text>
<text x="357" y="154.9">MOTOR_DETECT_Y6_PD14</text>
<text x="357" y="158.4">MOTOR_DETECT_Y7_PD15</text>
<text x="357" y="161.9">MOTOR_DETECT_Y8_PC6</text>
<text x="357" y="200.7">MOTOR_SW8_PC7</text>
<text x="357" y="207.8">MOTOR_SW6_PC9</text>
<text x="357" y="204.3">MOTOR_SW7_PC8</text>
<text x="357" y="214.8">MOTOR_SW4_PA9</text>
<text x="357" y="211.3">MOTOR_SW5_PA8</text>
<text x="357" y="221.9">MOTOR_SW2_PA11</text>
<text x="357" y="218.4">MOTOR_SW3_PA10</text>
<text x="357" y="225.4">MOTOR_SW1_PA12</text>
</g>
<g font-size="3.9" fill="#800">
<text x="250.5" y="261">TITLE:</text>
<text x="379.1" y="265.7">REV:</text>
<text x="287.4" y="275.2">Company:</text>
<text x="378.7" y="275.8">Sheet: 1/1</text>
<text x="287.4" y="282.9">Date:</text>
<text x="336.4" y="282.9">Drawn By: 423857A</text>
</g>
<g font-size="3.2" fill="#800">
<text x="41.6" y="6.8">1</text>
<text x="110.8" y="6.8">2</text>
<text x="179.9" y="6.8">3</text>
<text x="249.1" y="6.8">4</text>
<text x="318.2" y="6.8">5</text>
<text x="4.1" y="41.9">A</text>
<text x="405.9" y="41.9">A</text>
<text x="4.1" y="111.1">B</text>
<text x="405.9" y="111.1">B</text>
<text x="4.1" y="180.2">C</text>
<text x="405.9" y="180.2">C</text>
<text x="4.1" y="249.3">D</text>
<text x="405.9" y="249.3">D</text>
<text x="41.6" y="287.6">1</text>
<text x="110.8" y="287.6">2</text>
<text x="179.9" y="287.6">3</text>
<text x="249.1" y="287.6">4</text>
<text x="318.2" y="287.6">5</text>
</g>
<g font-size="3.2" fill="#000080">
<text x="270.4" y="10.6">U17</text>
<text x="126.3" y="31.8">RN4</text>
<text x="127.4" y="35.3">10K</text>
<text x="184" y="33.5">C72</text>
<text x="196.3" y="33.5">C74</text>
<text x="206.9" y="33.5">C76</text>
<text x="328.3" y="31.8">RN18</text>
<text x="338.3" y="31.8">1K</text>
<text x="171.8" y="40.2">2.7K</text>
<text x="171.8" y="37.1">RN9</text>
<text x="184.1" y="40.6">100nF</text>
<text x="196.4" y="40.6">100nF</text>
<text x="207" y="40.6">100nF</text>
<text x="262.5" y="45.9">ULN2003AIDR</text>
<text x="266" y="51.2">C82</text>
<text x="275.8" y="51.2">100nF</text>
<text x="330.1" y="53">RN191K</text>
<text x="46.3" y="56">VH3.96-8P</text>
<text x="46.3" y="59.2">J1</text>
<text x="94" y="65.2">R85</text>
<text x="108.2" y="65.2">10K</text>
<text x="17.6" y="71.9">NCE3400</text>
<text x="25.4" y="68.7">Q13</text>
<text x="49.9" y="67">R84</text>
<text x="63.1" y="67">1K</text>
<text x="53.6" y="77.6">R83</text>
<text x="92" y="72.3">RN2</text>
<text x="110" y="72.3">10K NPN2_24V</text>
<text x="53.6" y="80.8">10K</text>
<text x="270.4" y="79.4">U18</text>
<text x="333.6" y="82.5">1K</text>
<text x="333.6" y="79.3">RN20</text>
<text x="100.8" y="104.1">RN3</text>
<text x="101.1" y="107.6">10K</text>
<text x="145.2" y="105.9">C68</text>
<text x="155.7" y="105.9">C69</text>
<text x="166.3" y="105.9">C70</text>
<text x="176.9" y="105.9">C71</text>
<text x="187.5" y="105.9">C73</text>
<text x="198.1" y="105.9">C75</text>
<text x="208.7" y="105.9">C77</text>
<text x="219.2" y="105.9">C78</text>
<text x="229.8" y="105.8">C79</text>
<text x="145.3" y="112.9">100nF</text>
<text x="155.8" y="112.9">100nF</text>
<text x="166.4" y="112.9">100nF</text>
<text x="177" y="112.9">100nF</text>
<text x="187.6" y="112.9">100nF</text>
<text x="198.2" y="112.9">100nF</text>
<text x="208.8" y="112.9">100nF</text>
<text x="219.3" y="112.9">100nF</text>
<text x="229.9" y="112.9">100nF</text>
<text x="24.4" y="119.8">J2</text>
<text x="262.5" y="114.7">ULN2003AIDR</text>
<text x="265.1" y="119.9">C83</text>
<text x="275.8" y="119.9">100nF</text>
<text x="20.3" y="123.5">VH3.96-7P</text>
<text x="150.2" y="131.9">10K</text>
<text x="150.2" y="128.7">RN5</text>
<text x="324.8" y="131.9">1K</text>
<text x="324.8" y="128.7">RN14</text>
<text x="95.8" y="135.8">C52</text>
<text x="102.9" y="135.8">100nF</text>
<text x="95.8" y="139.3">C53</text>
<text x="95.8" y="142.9">C54</text>
<text x="102.9" y="139.3">100nF</text>
<text x="102.9" y="142.9">100nF</text>
<text x="268.6" y="139.4">U15</text>
<text x="95.8" y="146.4">C55</text>
<text x="95.8" y="149.9">C56</text>
<text x="102.9" y="146.4">100nF</text>
<text x="102.9" y="149.9">100nF</text>
<text x="95.8" y="153.4">C57</text>
<text x="102.9" y="153.4">100nF</text>
<text x="95.8" y="157">C58</text>
<text x="95.8" y="160.5">C59</text>
<text x="102.9" y="157">100nF</text>
<text x="102.9" y="160.5">100nF</text>
<text x="150.2" y="167.6">RN6</text>
<text x="150.5" y="171.1">10K</text>
<text x="323.9" y="169.3">RN15</text>
<text x="325.9" y="172.9">1K</text>
<text x="200" y="179.6">2.7K</text>
<text x="200" y="176.4">RN10</text>
<text x="230" y="179.6">2.7K</text>
<text x="230" y="176.4">RN12</text>
<text x="260.7" y="174.6">ULN2003AIDR</text>
<text x="264.2" y="180">C80</text>
<text x="274" y="180">100nF</text>
<text x="150.2" y="195.4">10K</text>
<text x="150.2" y="192.2">RN7</text>
<text x="324.8" y="195.4">1K</text>
<text x="324.8" y="192.2">RN16</text>
<text x="97.5" y="199.3">C60</text>
<text x="97.5" y="202.8">C61</text>
<text x="108.2" y="199.3">100nF</text>
<text x="108.2" y="202.8">100nF</text>
<text x="268.6" y="199.3">U16</text>
<text x="36.9" y="209.9">5557S-2*4P</text>
<text x="41.1" y="206.3">J5</text>
<text x="97.5" y="206.4">C62</text>
<text x="97.5" y="209.9">C63</text>
<text x="108.2" y="206.4">100nF</text>
<text x="108.2" y="209.9">100nF</text>
<text x="97.5" y="213.4">C64</text>
<text x="108.2" y="213.4">100nF</text>
<text x="97.5" y="216.9">C65</text>
<text x="97.5" y="220.5">C66</text>
<text x="108.2" y="216.9">100nF</text>
<text x="108.2" y="220.5">100nF</text>
<text x="97.5" y="224">C67</text>
<text x="108.2" y="224">100nF</text>
<text x="149.3" y="231.1">RN8</text>
<text x="323.9" y="231.1">RN17</text>
<text x="150.5" y="234.6">10K</text>
<text x="200" y="239.9">RN11</text>
<text x="230" y="239.9">RN13</text>
<text x="260.7" y="234.6">ULN2003AIDR</text>
<text x="264.2" y="239.9">C81</text>
<text x="274" y="239.9">100nF</text>
<text x="326" y="234.6">1K</text>
<text x="200" y="243.1">2.7K</text>
<text x="230" y="243.1">2.7K</text>
</g>
<g font-size="3.2" fill="#00f">
<text x="99.5" y="17.4">PNP1_24V</text>
<text x="99.5" y="13.9">PNP2_24V</text>
<text x="260.6" y="14.4">1</text>
<text x="260.6" y="17.9">2</text>
<text x="264.1" y="16.2">1B</text>
<text x="278.4" y="16.2">1C</text>
<text x="284.2" y="17.9">15</text>
<text x="284.2" y="14.4">16</text>
<text x="45.4" y="23.2">1</text>
<text x="99.5" y="20.9">PNP_IR</text>
<text x="260.6" y="21.4">3</text>
<text x="264.1" y="19.7">2B</text>
<text x="264.1" y="23.2">3B</text>
<text x="278.4" y="23.2">3C</text>
<text x="278.4" y="19.7">2C</text>
<text x="284.2" y="21.4">14</text>
<text x="21.9" y="29.7">PNP1_24V</text>
<text x="21.9" y="26.2">PNP2_24V</text>
<text x="45.4" y="26.7">2</text>
<text x="48.9" y="25">1</text>
<text x="48.9" y="28.5">2</text>
<text x="260.6" y="25">4</text>
<text x="260.6" y="28.5">5</text>
<text x="264.1" y="26.7">4B</text>
<text x="278.4" y="26.7">4C</text>
<text x="284.2" y="28.5">12</text>
<text x="284.2" y="25">13</text>
<text x="21.9" y="33.3">PNP_IR</text>
<text x="45.4" y="30.3">3</text>
<text x="45.4" y="33.8">4</text>
<text x="48.9" y="32">3</text>
<text x="48.9" y="35.6">4</text>
<text x="260.6" y="32">6</text>
<text x="260.6" y="35.6">7</text>
<text x="264.1" y="30.3">5B</text>
<text x="264.1" y="33.8">6B</text>
<text x="278.4" y="33.8">6C</text>
<text x="278.4" y="30.3">5C</text>
<text x="284.2" y="35.6">10</text>
<text x="284.2" y="32">11</text>
<text x="21.9" y="40.3">NPN2_24V</text>
<text x="21.9" y="36.8">NPN_IR</text>
<text x="45.4" y="37.3">5</text>
<text x="45.4" y="40.9">6</text>
<text x="48.9" y="39.1">5</text>
<text x="260.6" y="39.1">8</text>
<text x="264.1" y="37.3">7B</text>
<text x="264.1" y="40.9">E</text>
<text x="275.3" y="40.9">COM</text>
<text x="278.4" y="37.3">7C</text>
<text x="284.2" y="39.1">9</text>
<text x="21.9" y="43.9">NPN1_24V</text>
<text x="45.4" y="44.4">7</text>
<text x="45.4" y="47.9">8</text>
<text x="48.9" y="42.6">6</text>
<text x="48.9" y="46.1">7</text>
<text x="48.9" y="49.7">8</text>
<text x="117.1" y="65">NPN_IR</text>
<text x="117.1" y="75.6">NPN1_24V</text>
<text x="117.1" y="79.1">SW1_DETECT_IN</text>
<text x="117.1" y="82.7">SW2_DETECT_IN</text>
<text x="260.6" y="83.2">1</text>
<text x="284.2" y="83.2">16</text>
<text x="117.1" y="86.2">SW3_DETECT_IN</text>
<text x="117.1" y="89.7">SW4_DETECT_IN</text>
<text x="260.6" y="86.7">2</text>
<text x="264.1" y="84.9">1B</text>
<text x="264.1" y="88.5">2B</text>
<text x="278.4" y="88.5">2C</text>
<text x="278.4" y="84.9">1C</text>
<text x="284.2" y="86.7">15</text>
<text x="117.1" y="93.2">SW5_DETECT_IN</text>
<text x="260.6" y="90.2">3</text>
<text x="260.6" y="93.8">4</text>
<text x="264.1" y="92">3B</text>
<text x="264.1" y="95.5">4B</text>
<text x="278.4" y="95.5">4C</text>
<text x="278.4" y="92">3C</text>
<text x="284.2" y="93.8">13</text>
<text x="284.2" y="90.2">14</text>
<text x="117.1" y="96.8">SW6_DETECT_IN</text>
<text x="260.6" y="97.3">5</text>
<text x="260.6" y="100.8">6</text>
<text x="264.1" y="99.1">5B</text>
<text x="278.4" y="99.1">5C</text>
<text x="284.2" y="100.8">11</text>
<text x="284.2" y="97.3">12</text>
<text x="260.6" y="104.4">7</text>
<text x="260.6" y="107.9">8</text>
<text x="264.1" y="102.6">6B</text>
<text x="264.1" y="106.1">7B</text>
<text x="278.4" y="106.1">7C</text>
<text x="278.4" y="102.6">6C</text>
<text x="284.2" y="107.9">9</text>
<text x="284.2" y="104.4">10</text>
<text x="264.1" y="109.6">E</text>
<text x="275.3" y="109.6">COM</text>
<text x="30.8" y="128.7">7</text>
<text x="33.5" y="127.3">7</text>
<text x="33.7" y="130.8">6</text>
<text x="41.3" y="126.8">SW6_DETECT_IN</text>
<text x="41.3" y="130.3">SW5_DETECT_IN</text>
<text x="30.2" y="136.1">5</text>
<text x="30.2" y="132.6">6</text>
<text x="33.7" y="137.9">4</text>
<text x="33.7" y="134.3">5</text>
<text x="41.3" y="133.8">SW4_DETECT_IN</text>
<text x="41.3" y="137.3">SW3_DETECT_IN</text>
<text x="125.9" y="135.6">Y1</text>
<text x="30.2" y="143.2">3</text>
<text x="30.2" y="139.6">4</text>
<text x="33.7" y="141.4">3</text>
<text x="41.3" y="140.9">SW2_DETECT_IN</text>
<text x="125.9" y="139.1">Y2</text>
<text x="125.9" y="142.6">Y3</text>
<text x="258.9" y="143.2">1</text>
<text x="282.4" y="143.2">16</text>
<text x="30.2" y="146.7">2</text>
<text x="33.7" y="148.4">1</text>
<text x="33.7" y="144.9">2</text>
<text x="41.3" y="144.4">SW1_DETECT_IN</text>
<text x="125.9" y="146.2">Y4</text>
<text x="125.9" y="149.7">Y5</text>
<text x="258.9" y="146.7">2</text>
<text x="262.4" y="144.9">1B</text>
<text x="262.4" y="148.4">2B</text>
<text x="276.7" y="148.4">2C</text>
<text x="276.7" y="144.9">1C</text>
<text x="282.4" y="146.7">15</text>
<text x="30.2" y="150.2">1</text>
<text x="125.9" y="153.2">Y6</text>
<text x="258.9" y="150.2">3</text>
<text x="258.9" y="153.7">4</text>
<text x="262.4" y="152">3B</text>
<text x="262.4" y="155.5">4B</text>
<text x="276.7" y="155.5">4C</text>
<text x="276.7" y="152">3C</text>
<text x="282.4" y="153.7">13</text>
<text x="282.4" y="150.2">14</text>
<text x="125.9" y="156.7">Y7</text>
<text x="125.9" y="160.3">Y8</text>
<text x="258.9" y="157.3">5</text>
<text x="258.9" y="160.8">6</text>
<text x="262.4" y="159">5B</text>
<text x="276.7" y="159">5C</text>
<text x="282.4" y="160.8">11</text>
<text x="282.4" y="157.3">12</text>
<text x="258.9" y="164.3">7</text>
<text x="258.9" y="167.9">8</text>
<text x="262.4" y="162.6">6B</text>
<text x="262.4" y="166.1">7B</text>
<text x="276.7" y="166.1">7C</text>
<text x="276.7" y="162.6">6C</text>
<text x="282.4" y="167.9">9</text>
<text x="282.4" y="164.3">10</text>
<text x="262.4" y="169.6">E</text>
<text x="273.5" y="169.6">COM</text>
<text x="124.2" y="202.6">SW7</text>
<text x="124.2" y="199.1">SW8</text>
<text x="258.9" y="203.1">1</text>
<text x="282.4" y="203.1">16</text>
<text x="124.2" y="209.7">SW5</text>
<text x="124.2" y="206.1">SW6</text>
<text x="258.9" y="206.7">2</text>
<text x="262.4" y="204.9">1B</text>
<text x="262.4" y="208.4">2B</text>
<text x="276.7" y="208.4">2C</text>
<text x="276.7" y="204.9">1C</text>
<text x="282.4" y="206.7">15</text>
<text x="25.4" y="213.2">SW1</text>
<text x="34.8" y="213.7">1</text>
<text x="38.3" y="215.5">1</text>
<text x="47.8" y="215.5">2</text>
<text x="51.3" y="213.7">2</text>
<text x="57.1" y="213.2">SW2</text>
<text x="124.2" y="213.2">SW4</text>
<text x="258.9" y="210.2">3</text>
<text x="258.9" y="213.7">4</text>
<text x="262.4" y="211.9">3B</text>
<text x="262.4" y="215.5">4B</text>
<text x="276.7" y="215.5">4C</text>
<text x="276.7" y="211.9">3C</text>
<text x="282.4" y="213.7">13</text>
<text x="282.4" y="210.2">14</text>
<text x="25.4" y="216.7">SW3</text>
<text x="25.4" y="220.2">SW5</text>
<text x="34.8" y="217.2">3</text>
<text x="34.8" y="220.8">5</text>
<text x="38.3" y="219">3</text>
<text x="47.8" y="219">4</text>
<text x="51.3" y="220.8">6</text>
<text x="51.3" y="217.2">4</text>
<text x="57.1" y="216.7">SW4</text>
<text x="57.1" y="220.2">SW6</text>
<text x="124.2" y="220.2">SW2</text>
<text x="124.2" y="216.7">SW3</text>
<text x="258.9" y="217.2">5</text>
<text x="258.9" y="220.8">6</text>
<text x="262.4" y="219">5B</text>
<text x="276.7" y="219">5C</text>
<text x="282.4" y="220.8">11</text>
<text x="282.4" y="217.2">12</text>
<text x="25.4" y="223.8">SW7</text>
<text x="34.8" y="224.3">7</text>
<text x="38.3" y="222.5">5</text>
<text x="38.3" y="226.1">7</text>
<text x="47.8" y="226.1">8</text>
<text x="47.8" y="222.5">6</text>
<text x="51.3" y="224.3">8</text>
<text x="57.1" y="223.8">SW8</text>
<text x="124.2" y="223.8">SW1</text>
<text x="258.9" y="224.3">7</text>
<text x="258.9" y="227.8">8</text>
<text x="262.4" y="222.5">6B</text>
<text x="262.4" y="226.1">7B</text>
<text x="276.7" y="226.1">7C</text>
<text x="276.7" y="222.5">6C</text>
<text x="282.4" y="227.8">9</text>
<text x="282.4" y="224.3">10</text>
<text x="262.4" y="229.6">E</text>
<text x="273.5" y="229.6">COM</text>
</g>
</svg>
